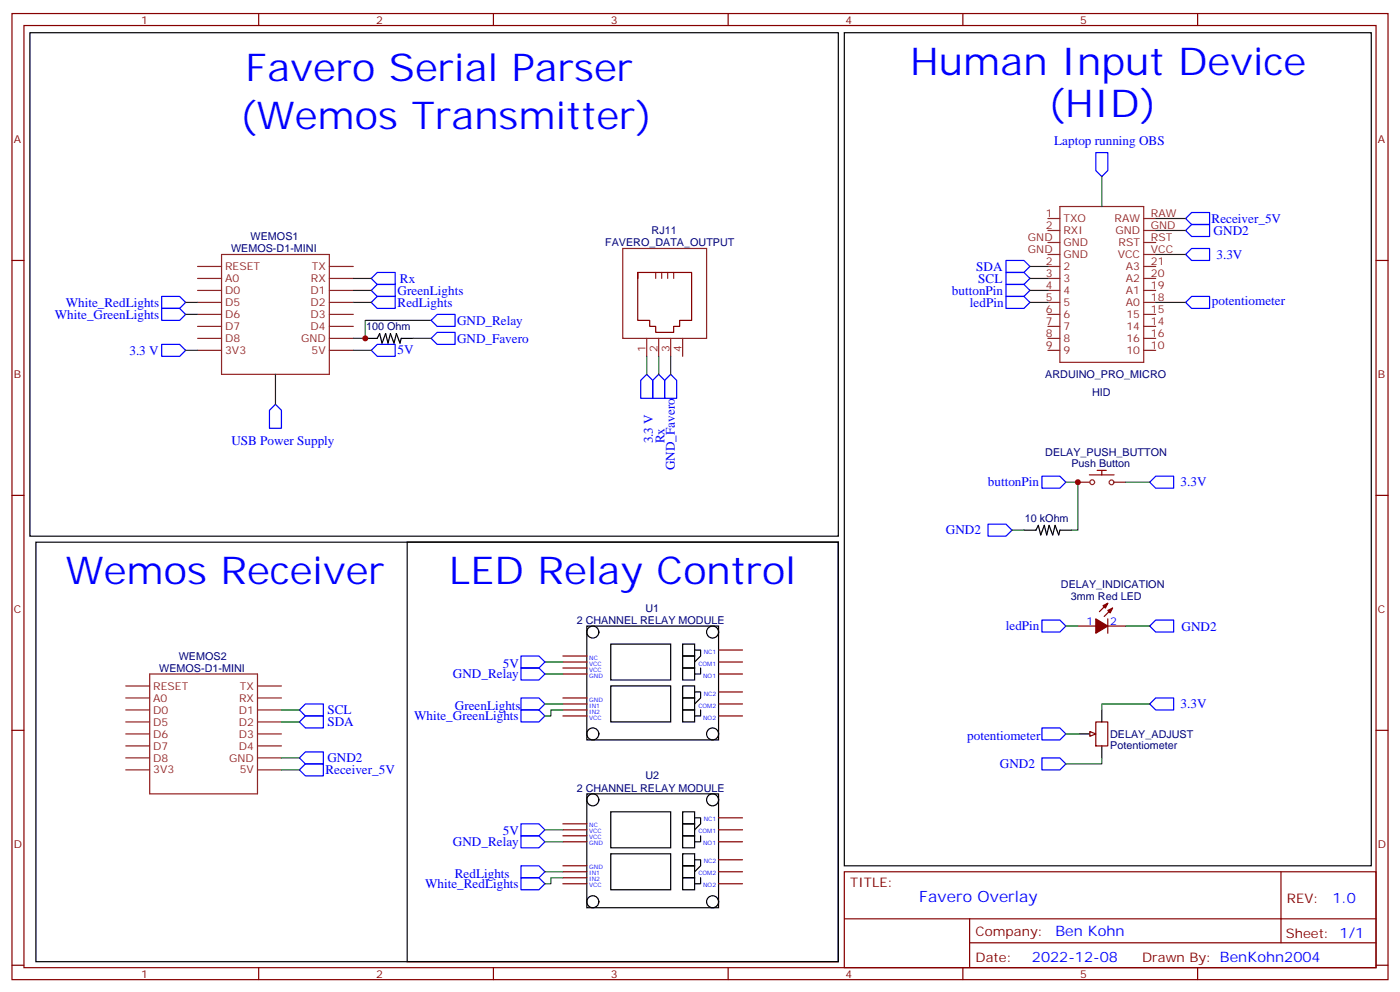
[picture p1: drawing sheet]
<svg xmlns="http://www.w3.org/2000/svg" width="412mm" height="292mm" viewBox="0 0 412 292" stroke-linecap="round" stroke-linejoin="round" font-family="sans-serif">
<g fill="none" stroke="#870000" stroke-width=".35">
<path d="M3.5 4h405.4v284.3h-405.4zM7.1 7.5h398.2v277.3h-398.2zM76.2 4v3.5M145.3 4v3.5M214.5 4v3.5M283.6 4v3.5M352.8 4v3.5M3.5 76.7h3.6M405.3 76.7h3.6M187.9 80.2h15.8v14.1h-3.5v1.8h-1.8v1.7h-5.3v-1.7h-1.7v-1.8h-3.5v-14.1v1.8M3.5 145.8h3.6M405.3 145.8h3.6"/>
<path d="M326.3 177.6l-2.5 2.4M327.7 179l-2.4 2.4M317.5 184.3h5.3M326.3 184.3h5.3M326.3 182.1v4.3M3.5 214.9h3.6M322.8 212.5h3.5v7h-3.5zM405.3 214.9h3.6M248.7 256.6h156.6v28.2h-156.6zM377.3 256.6v20.9M248.7 270.4h156.5M285.6 277.5h119.6"/>
<path d="M285.6 270.4v14.1M3.5 284.1h3.6M76.2 284.8v3.5M145.3 284.8v3.5M214.5 284.8v3.5M283.6 284.8v3.5M352.8 284.8v3.5M405.3 284.1h3.6"/>
</g>
<path d="M8.8 9.6h238.1v148.2h-238.1zM248.7 9.6h155.2v245.2h-155.2zM107.6 99.6h3.5l.7-1.4 .7 2.8 1.1-2.8 .7 2.8 .7-2.8 1.1 2.8 .7-2.8 1 2.8 .4-1.4h3.5M10.6 159.6h236.3v123.4h-236.3zM317.9 216h3.5M324.6 209v3.5M324.6 219.5v3.6" fill="none" stroke="#000" stroke-width=".35"/>
<g fill="none" stroke="#8c2424" stroke-width=".35">
<path d="M58.2 78.4h7.1M65.3 74.9h31.7v35.3h-31.7zM97 78.4h7.1M183.4 73.1h24.7v26.5h-24.7zM308.7 74.9h3.5M308.7 78.4h3.5M308.7 67.8h3.5M308.7 64.3h3.5M308.7 71.4h3.5M312.2 60.8h24.7v45.8h-24.7zM336.9 74.9h3.5M336.9 78.4h3.5"/>
<path d="M336.9 67.8h3.5M336.9 64.3h3.5M336.9 71.4h3.5M58.2 82h7.1M58.2 85.5h7.1M58.2 89h7.1M58.2 92.5h7.1M58.2 96.1h7.1M58.2 99.6h7.1M97 82h7.1M97 85.5h7.1M97 89h7.1"/>
<path d="M97 92.5h7.1M97 96.1h7.1M97 99.6h7.1M190.5 99.6v5.3M193.1 80.2v1.8M194 99.6v5.3M194.9 80.2v1.8M196.7 80.2v1.8M197.6 99.6v5.3M198.4 80.2v1.8M201.1 99.6v5.3M308.7 82h3.5"/>
<path d="M308.7 85.5h3.5M308.7 89h3.5M308.7 92.5h3.5M308.7 96.1h3.5M308.7 99.6h3.5M336.9 82h3.5M336.9 85.5h3.5M336.9 89h3.5M336.9 92.5h3.5M336.9 96.1h3.5M336.9 99.6h3.5M58.2 103.1h7.1"/>
<path d="M97 103.1h7.1M308.7 103.1h3.5M336.9 103.1h3.5M317.5 141.9h3.5M328.1 141.9h3.5M44.1 198.4h31.7v35.2h-31.7zM37 201.9h7.1M37 205.4h7.1M37 209h7.1M37 212.5h7.1M37 216h7.1M37 219.5h7.1"/>
<path d="M75.8 201.9h7.1M75.8 205.4h7.1M75.8 209h7.1M75.8 212.5h7.1M75.8 216h7.1M75.8 219.5h7.1M37 223.1h7.1M37 226.6h7.1M75.8 223.1h7.1M75.8 226.6h7.1"/>
<circle cx="321.7" cy="141.9" r=".71"/>
<circle cx="327.4" cy="142" r=".71"/>
</g>
<g fill="none" stroke="#00f" stroke-width=".35">
<path d="M322.8 44.9h3.5v5.3l-1.7 1.8-1.8-1.8zM296.3 76.7h5.3l1.8 1.7-1.8 1.8h-5.3zM349.2 67.8l1.8-1.7h5.3v3.5h-5.3zM109.4 82l1.7-1.8h5.3v3.5h-5.3zM127 99.6l1.8-1.8h5.3v3.6h-5.3zM296.3 80.2h5.3l1.8 1.8-1.8 1.7h-5.3zM47.6 101.4h5.3l1.8 1.7-1.8 1.8h-5.3zM190.5 110.2l1.8 1.7v5.3h-3.6v-5.3zM192.3 111.9l1.7-1.7 1.8 1.7v5.3h-3.5zM197.6 110.2l1.7 1.7v5.3h-3.5v-5.3zM79.4 120.8l1.7-1.8 1.8 1.8v5.2h-3.5zM88.2 209l1.8-1.8h5.2v3.5h-5.2z"/>
<path d="M90 210.7h5.2v3.5h-5.2l-1.8-1.7zM88.2 223.1l1.8-1.8h5.2v3.5h-5.2z"/>
</g>
<g fill="none" stroke="#008700" stroke-width=".35">
<path d="M324.6 52v8.8M303.4 78.4h5.3M340.4 67.8h8.8M104.1 82h5.3M121.7 99.6h5.3M127 94.3h-19.4v5.3h-3.5M303.4 82h5.3M54.7 103.1h3.5M81.1 110.2v8.8M190.5 104.9v5.3M194 104.9v5.3M197.6 104.9v5.3"/>
<path d="M82.9 209h5.3M82.9 212.5h5.3M82.9 223.1h5.3"/>
</g>
<path d="M320.9 139.8h7.3M323.2 138.4h2.7M324.6 138.5v1.3" fill="none" stroke="#900" stroke-width=".35"/>
<g fill="#870000" stroke="#870000" stroke-width=".35">
<path d="M322.8 182.1l3.5 2.2-3.5 2.1z"/>
<path d="M326.3 179.7l1.4-.7-.7 1.4z"/>
<path d="M324.9 178.3l1.4-.7-.7 1.4z"/>
</g>
<path d="M321 215.3l1.8 .7-1.8 .7z" fill="#f0f0f0" stroke="#870000" stroke-width=".35"/>
<g fill="none" stroke="#00f" stroke-width=".35">
<path d="M349.2 74.9l1.8-1.8h5.3v3.6h-5.3zM349.2 64.3l1.8-1.8h5.3v3.6h-5.3zM47.6 87.2h5.3l1.8 1.8-1.8 1.8h-5.3zM47.6 90.8h5.3l1.8 1.7-1.8 1.8h-5.3zM109.4 85.5l1.7-1.8h5.3v3.5h-5.3zM109.4 89l1.7-1.8h5.3v3.6h-5.3zM127 94.3l1.8-1.8h5.3v3.6h-5.3zM296.3 87.2h5.3l1.8 1.8-1.8 1.8h-5.3zM296.3 83.7h5.3l1.8 1.8-1.8 1.7h-5.3zM349.2 89l1.8-1.8h5.3v3.6h-5.3zM109.4 103.1l1.7-1.7h5.3v3.5h-5.3zM291 154.3h5.3l1.8 1.7-1.8 1.8h-5.3z"/>
<path d="M306.9 140.2h5.3l1.8 1.7-1.8 1.8h-5.3zM338.7 141.9l1.7-1.7h5.3v3.5h-5.3zM153.5 196.6h5.2l1.8 1.8-1.8 1.7h-5.2zM153.5 193.1h5.2l1.8 1.7-1.8 1.8h-5.2zM306.9 182.5h5.3l1.8 1.8-1.8 1.7h-5.3zM338.7 184.3l1.7-1.8h5.3v3.5h-5.3zM153.5 205.4h5.2l1.8 1.8-1.8 1.8h-5.2zM153.5 209h5.2l1.8 1.7-1.8 1.8h-5.2zM306.9 214.2h5.3l1.8 1.8-1.8 1.8h-5.3zM338.7 207.2l1.7-1.8h5.3v3.6h-5.3zM88.2 226.6l1.8-1.8h5.2v3.6h-5.2zM306.9 223.1h5.3l1.8 1.7-1.8 1.8h-5.3z"/>
<path d="M153.5 242.5h5.2l1.8 1.7-1.8 1.8h-5.2zM153.5 246h5.2l1.8 1.8-1.8 1.7h-5.2zM153.5 254.8h5.2l1.8 1.8-1.8 1.7h-5.2zM153.5 258.3h5.2l1.8 1.8-1.8 1.8h-5.2z"/>
</g>
<g fill="none" stroke="#008700" stroke-width=".35">
<path d="M340.4 74.9h8.8M340.4 64.3h8.8M54.7 89h3.5M54.7 92.5h3.5M104.1 89h5.3M104.1 85.5h5.3M303.4 89h5.3M303.4 85.5h5.3M340.4 89h8.8M104.1 103.1h5.3M298.1 156h3.5M314 141.9h3.5v14.1h-1.8"/>
<path d="M331.6 141.9h7.1M160.5 198.4h5.3M160.5 194.8h5.3M314 184.3h3.5M331.6 184.3h7.1M160.5 207.2h5.3M165.8 209h-3.5v1.7h-1.8M314 216h3.9M338.7 207.2h-14.1v1.8M82.9 226.6h5.3M324.6 223.1v1.7h-10.6M160.5 244.2h5.3"/>
<path d="M160.5 247.8h5.3M160.5 256.6h5.3M165.8 258.3h-3.5v1.8h-1.8"/>
</g>
<g fill="none" stroke="#000" stroke-width=".35">
<path d="M119.9 159.6h127v123.4h-127zM301.6 156h3.6l.7-1.4 .7 2.8 1-2.8 .7 2.8 .7-2.8 1.1 2.8 .7-2.8 1.1 2.8 .3-1.4h3.5M172.9 184.3h38.8v33.5h-38.8zM179.9 189.5h17.7v10.6h-17.7zM201.1 189.5h3.5v3.6h-3.5zM201.1 193.1h3.5v3.5h-3.5zM201.1 196.6h3.5v3.5h-3.5zM204.6 191.3h1.8v1.8l-1.8 1.7M206.4 196.6v1.8h-1.8M179.9 201.9h17.7v10.6h-17.7zM201.1 209h3.5v3.5h-3.5zM201.1 205.4h3.5v3.6h-3.5z"/>
<path d="M201.1 201.9h3.5v3.5h-3.5zM204.6 203.7h1.8v1.7l-1.8 1.8M206.4 209v1.7h-1.8M172.9 233.6h38.8v33.6h-38.8zM179.9 238.9h17.7v10.6h-17.7zM201.1 238.9h3.5v3.6h-3.5zM179.9 251.3h17.7v10.6h-17.7zM201.1 258.3h3.5v3.6h-3.5zM201.1 254.8h3.5v3.5h-3.5zM201.1 251.3h3.5v3.5h-3.5zM201.1 242.5h3.5v3.5h-3.5zM201.1 246h3.5v3.5h-3.5z"/>
<path d="M204.6 253h1.8v1.8l-1.8 1.8M204.6 240.7h1.8v1.8l-1.8 1.7M206.4 258.3v1.8h-1.8M206.4 246v1.8h-1.8"/>
<circle cx="174.6" cy="186" r="1.76"/>
<circle cx="209.9" cy="186" r="1.76"/>
<circle cx="174.6" cy="216" r="1.76"/>
<circle cx="209.9" cy="216" r="1.76"/>
<circle cx="174.6" cy="235.4" r="1.76"/>
<circle cx="209.9" cy="235.4" r="1.76"/>
<circle cx="174.6" cy="265.4" r="1.76"/>
<circle cx="209.9" cy="265.4" r="1.76"/>
</g>
<g fill="none" stroke="#870000" stroke-width=".35">
<path d="M165.8 193.1h7.1M165.8 194.8h7.1M165.8 196.6h7.1M165.8 198.4h7.1M211.7 194.8h7M211.7 198.4h7M211.7 191.3h7M165.8 210.7h7.1M165.8 209h7.1M165.8 207.2h7.1M165.8 205.4h7.1M211.7 210.7h7"/>
<path d="M211.7 207.2h7M211.7 203.7h7M165.8 258.3h7.1M165.8 256.6h7.1M165.8 254.8h7.1M165.8 242.5h7.1M165.8 244.2h7.1M165.8 246h7.1M165.8 247.8h7.1M211.7 256.6h7M211.7 244.2h7M211.7 247.8h7"/>
<path d="M211.7 253h7M211.7 240.7h7M165.8 260.1h7.1M211.7 260.1h7"/>
</g>
<g fill="#c00">
<circle cx="317.5" cy="141.9" r=".88"/>
<circle cx="107.6" cy="99.6" r=".88"/>
</g>
<g font-size="11.3" fill="#00f">
<text x="72.3" y="23.7">Favero Serial Parser</text>
<text x="268.1" y="22">Human Input Device</text>
<text x="308.7" y="34.3">(HID)</text>
<text x="70.6" y="37.9">(Wemos Transmitter)</text>
<text x="19.4" y="171.9">Wemos Receiver</text>
<text x="132.3" y="171.9">LED Relay Control</text>
</g>
<text font-size="4.6" fill="#00f" x="270.8" y="265.6">Favero Overlay</text>
<g font-size="4.2" fill="#00f">
<text x="392.5" y="265.8">1.0</text>
<text x="310.9" y="275.4">Ben Kohn</text>
<text x="304" y="283.2">2022-12-08</text>
</g>
<g font-size="3.9" fill="#00f">
<text x="310.5" y="42.6">Laptop running OBS</text>
<text x="356.9" y="65.6">Receiver_5V</text>
<text x="357.5" y="69.1">GND2</text>
<text x="358.3" y="76.1">3.3V</text>
<text x="117.8" y="83.2">Rx</text>
<text x="287.6" y="79.7">SDA</text>
<text x="288.2" y="83.3">SCL</text>
<text x="117.1" y="86.8">GreenLights</text>
<text x="280.4" y="86.7">buttonPin</text>
<text x="357" y="89.7">potentiometer</text>
<text x="16.1" y="93.8">White_GreenLights</text>
<text x="19.4" y="90.3">White_RedLights</text>
<text x="117.1" y="90.3">RedLights</text>
<text x="134.6" y="95.6">GND_Relay</text>
<text x="285.7" y="90.3">ledPin</text>
<text x="134.6" y="100.9">GND_Favero</text>
<text x="38.1" y="104.4">3.3 V</text>
<text x="117.1" y="104.1">5V</text>
<text x="68.2" y="130.8">USB Power Supply</text>
<text x="192.3" y="130.5" transform="rotate(-90 192.3 130.5)">3.3 V</text>
<text x="195.8" y="130.5" transform="rotate(-90 195.8 130.5)">Rx</text>
<text x="198.8" y="138.4" transform="rotate(-90 198.8 138.4)">GND_Favero</text>
<text x="291" y="143.2">buttonPin</text>
<text x="347.8" y="143.2">3.3V</text>
<text x="278.7" y="157.3">GND2</text>
<text x="296.3" y="185.5">ledPin</text>
<text x="348.1" y="185.6">GND2</text>
<text x="148.1" y="196.5">5V</text>
<text x="133.4" y="199.6">GND_Relay</text>
<text x="134" y="209">GreenLights</text>
<text x="347.8" y="208.4">3.3V</text>
<text x="96.5" y="210.3">SCL</text>
<text x="96.5" y="213.8">SDA</text>
<text x="122" y="212">White_GreenLights</text>
<text x="284.9" y="217.9">potentiometer</text>
<text x="95.8" y="227.9">Receiver_5V</text>
<text x="96.5" y="224.4">GND2</text>
<text x="294.5" y="226.1">GND2</text>
<text x="148.1" y="245.9">5V</text>
<text x="133.4" y="249">GND_Relay</text>
<text x="125.2" y="261.4">White_RedLights</text>
<text x="134" y="258.3">RedLights</text>
</g>
<g font-size="3.9" fill="#800">
<text x="250.5" y="261.2">TITLE:</text>
<text x="379.1" y="265.8">REV:</text>
<text x="287.4" y="275.4">Company:</text>
<text x="378.7" y="276">Sheet: 1/1</text>
<text x="287.4" y="283">Date:</text>
<text x="336.4" y="283.1">Drawn By: BenKohn2004</text>
</g>
<g font-size="3.2" fill="#800">
<text x="41.6" y="7">1</text>
<text x="110.8" y="7">2</text>
<text x="179.9" y="7">3</text>
<text x="249.1" y="7">4</text>
<text x="318.2" y="7">5</text>
<text x="4.1" y="42.1">A</text>
<text x="405.9" y="42.1">A</text>
<text x="4.1" y="111.2">B</text>
<text x="405.9" y="111.2">B</text>
<text x="4.1" y="180.4">C</text>
<text x="405.9" y="180.4">C</text>
<text x="4.1" y="249.5">D</text>
<text x="405.9" y="249.5">D</text>
<text x="41.6" y="287.8">1</text>
<text x="110.8" y="287.8">2</text>
<text x="179.9" y="287.8">3</text>
<text x="249.1" y="287.8">4</text>
<text x="318.2" y="287.8">5</text>
</g>
<g font-size="3.2" fill="#8d2323">
<text x="308.1" y="64">1</text>
<text x="313.3" y="65.4">TXO</text>
<text x="328.3" y="65.4">RAW</text>
<text x="339" y="64">RAW</text>
<text x="302.8" y="71">GND</text>
<text x="308.1" y="67.5">2</text>
<text x="313.3" y="68.9">RXI</text>
<text x="328.6" y="68.9">GND</text>
<text x="339" y="67.5">GND</text>
<text x="339" y="71">RST</text>
<text x="302.8" y="74.5">GND</text>
<text x="313.3" y="76">GND</text>
<text x="313.3" y="72.4">GND</text>
<text x="329.2" y="76">VCC</text>
<text x="329.5" y="72.4">RST</text>
<text x="339" y="74.5">VCC</text>
<text x="66.3" y="79.5">RESET</text>
<text x="66.3" y="83">A0</text>
<text x="91.6" y="83">RX</text>
<text x="91.8" y="79.5">TX</text>
<text x="308.1" y="78.1">2</text>
<text x="308.1" y="81.6">3</text>
<text x="313.3" y="79.5">2</text>
<text x="313.3" y="83">3</text>
<text x="331.7" y="83">A2</text>
<text x="331.7" y="79.5">A3</text>
<text x="339" y="81.6">20</text>
<text x="339" y="78.1">21</text>
<text x="66.3" y="86.5">D0</text>
<text x="91.5" y="86.5">D1</text>
<text x="308.1" y="85.1">4</text>
<text x="308.1" y="88.7">5</text>
<text x="313.3" y="86.5">4</text>
<text x="331.7" y="86.5">A1</text>
<text x="339" y="88.7">18</text>
<text x="339" y="85.1">19</text>
<text x="66.3" y="90.1">D5</text>
<text x="66.3" y="93.6">D6</text>
<text x="91.5" y="93.6">D3</text>
<text x="91.5" y="90.1">D2</text>
<text x="308.1" y="92.2">6</text>
<text x="308.1" y="95.7">7</text>
<text x="313.3" y="90.1">5</text>
<text x="313.3" y="93.6">6</text>
<text x="331.7" y="90.1">A0</text>
<text x="331.8" y="93.6">15</text>
<text x="339" y="95.7">14</text>
<text x="339" y="92.2">15</text>
<text x="66.3" y="97.1">D7</text>
<text x="66.3" y="100.6">D8</text>
<text x="88.7" y="100.6">GND</text>
<text x="91.5" y="97.1">D4</text>
<text x="308.1" y="99.2">8</text>
<text x="313.3" y="97.1">7</text>
<text x="313.3" y="100.6">8</text>
<text x="331.8" y="100.6">16</text>
<text x="331.8" y="97.1">14</text>
<text x="339" y="99.2">16</text>
<text x="66.3" y="104.2">3V3</text>
<text x="91.8" y="104.2">5V</text>
<text x="190.1" y="103.7" transform="rotate(-90 190.1 103.7)">1</text>
<text x="193.7" y="103.7" transform="rotate(-90 193.7 103.7)">2</text>
<text x="197.2" y="103.7" transform="rotate(-90 197.2 103.7)">3</text>
<text x="200.7" y="103.7" transform="rotate(-90 200.7 103.7)">4</text>
<text x="308.1" y="102.8">9</text>
<text x="313.3" y="104.2">9</text>
<text x="331.8" y="104.2">10</text>
<text x="339" y="102.8">10</text>
<text x="45.2" y="203">RESET</text>
<text x="70.7" y="203">TX</text>
<text x="45.2" y="206.5">A0</text>
<text x="70.4" y="206.5">RX</text>
<text x="45.2" y="210">D0</text>
<text x="45.2" y="213.5">D5</text>
<text x="70.3" y="213.5">D2</text>
<text x="70.3" y="210">D1</text>
<text x="45.2" y="217.1">D6</text>
<text x="45.2" y="220.6">D7</text>
<text x="70.3" y="220.6">D4</text>
<text x="70.3" y="217.1">D3</text>
<text x="45.2" y="224.1">D8</text>
<text x="45.2" y="227.6">3V3</text>
<text x="67.5" y="224.1">GND</text>
<text x="70.6" y="227.6">5V</text>
</g>
<g font-size="3.2" fill="#000080">
<text x="73.8" y="70.8">WEMOS1</text>
<text x="191.9" y="69">RJ11</text>
<text x="68.1" y="74.3">WEMOS-D1-MINI</text>
<text x="178.3" y="72.5">FAVERO_DATA_OUTPUT</text>
<text x="107.9" y="97.2">100 Ohm</text>
<text x="307.9" y="111.4">ARDUINO_PRO_MICRO</text>
<text x="321.7" y="116.6">HID</text>
<text x="307.9" y="134.2">DELAY_PUSH_BUTTON</text>
<text x="315.6" y="137.4">Push Button</text>
<text x="301.9" y="153.6">10 kOhm</text>
<text x="312.5" y="173.1">DELAY_INDICATION</text>
<text x="190.2" y="180">U1</text>
<text x="315.5" y="176.6">3mm Red LED</text>
<text x="169.9" y="183.6">2 CHANNEL RELAY MODULE</text>
<text x="46.9" y="197.8">WEMOS-D1-MINI</text>
<text x="52.7" y="194.3">WEMOS2</text>
<text x="327" y="220.3">Potentiometer</text>
<text x="327" y="217.2">DELAY_ADJUST</text>
<text x="169.9" y="233">2 CHANNEL RELAY MODULE</text>
<text x="190.2" y="229.4">U2</text>
</g>
<g font-size="3.2" fill="#00f">
<text x="320.1" y="183.9">1</text>
<text x="327" y="183.9">2</text>
</g>
<g font-size="1.8" fill="#00f">
<text x="173.6" y="194.1">NC</text>
<text x="173.6" y="195.9">VCC</text>
<text x="173.6" y="197.7">VCC</text>
<text x="205.7" y="195.9">COM1</text>
<text x="207.3" y="192.4">NC1</text>
<text x="173.6" y="199.4">GND</text>
<text x="207.1" y="199.4">NO1</text>
<text x="173.6" y="208.2">IN1</text>
<text x="173.6" y="206.5">GND</text>
<text x="205.7" y="208.2">COM2</text>
<text x="207.3" y="204.7">NC2</text>
<text x="173.6" y="211.8">VCC</text>
<text x="173.6" y="210">IN2</text>
<text x="207.1" y="211.8">NO2</text>
<text x="173.6" y="243.5">NC</text>
<text x="173.6" y="245.3">VCC</text>
<text x="205.7" y="245.3">COM1</text>
<text x="207.3" y="241.8">NC1</text>
<text x="173.6" y="247.1">VCC</text>
<text x="173.6" y="248.8">GND</text>
<text x="207.1" y="248.8">NO1</text>
<text x="173.6" y="257.6">IN1</text>
<text x="173.6" y="255.9">GND</text>
<text x="205.7" y="257.6">COM2</text>
<text x="207.3" y="254.1">NC2</text>
<text x="173.6" y="261.2">VCC</text>
<text x="173.6" y="259.4">IN2</text>
<text x="207.1" y="261.2">NO2</text>
</g>
</svg>
